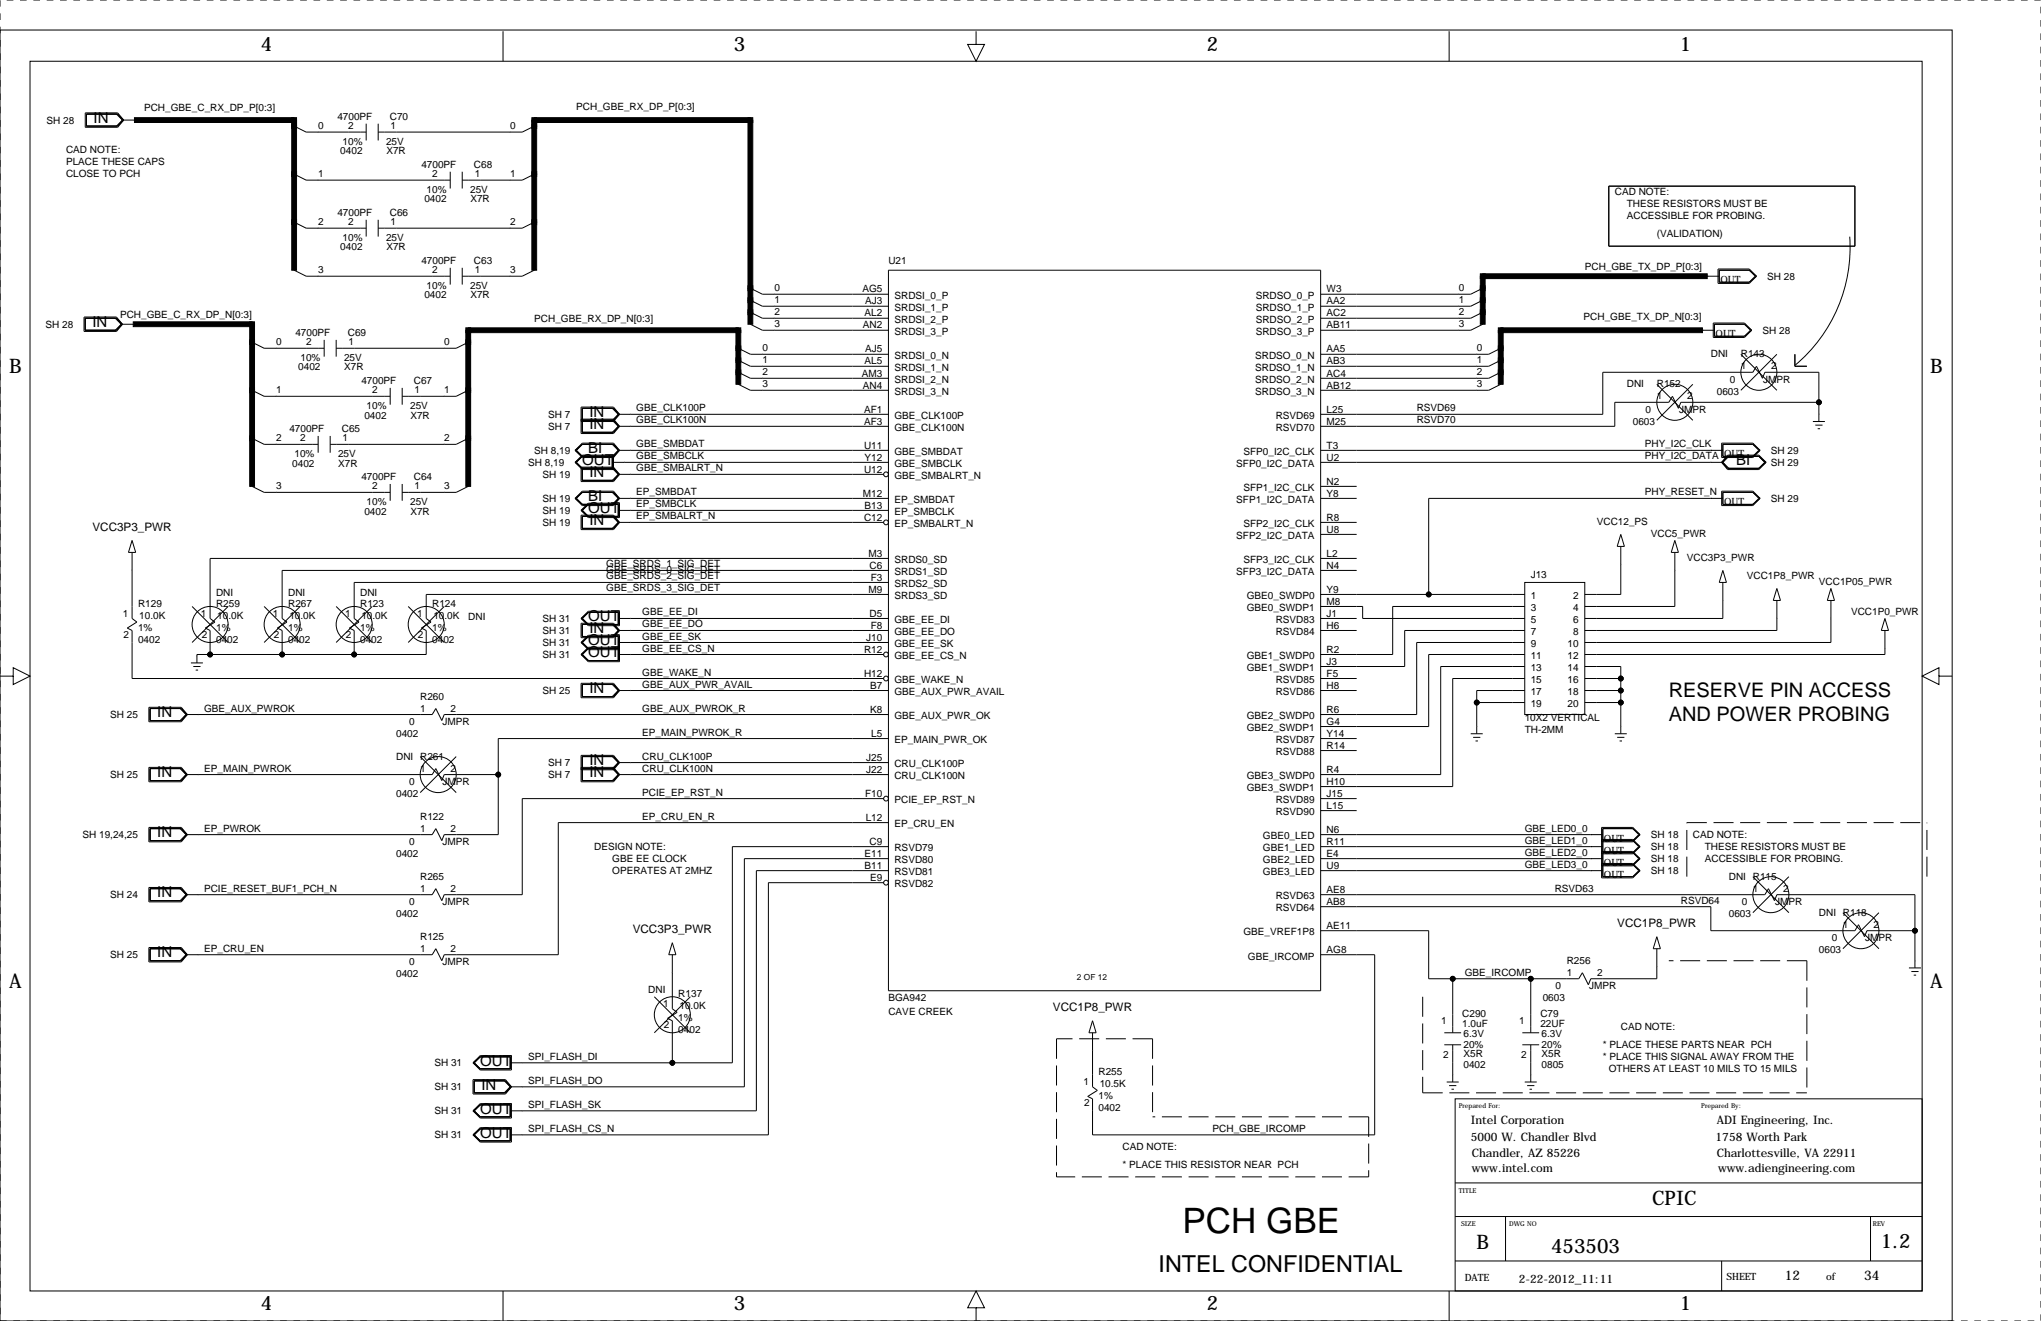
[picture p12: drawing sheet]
<svg xmlns="http://www.w3.org/2000/svg" width="432mm" height="279mm" viewBox="0 0 432 279" stroke-linecap="round" stroke-linejoin="round" font-family="sans-serif">
<path d="M0 0h431.8v279.4h-431.8z" fill="none" stroke="#000" stroke-width=".21" stroke-dasharray="1.4 1.4" stroke-linecap="butt"/>
<g fill="none" stroke="#000" stroke-width=".21">
<path d="M0 6.4h413v273h-413zM5.1 10.9h.1M6.3 13h400.4v260h-400.4zM106.4 6.6v6.4M206.5 6.6v2.8h1.8l-1.8 3.6-1.8-3.6h1.8M306.6 6.6v6.4M18 23.9h6.9l1.3 1.5-1.3 1.5h-6.9zM24.6 24.1l1.3 1.3M24.9 24.1h-6.6v2.6h6.6M24.9 24.1l1.3 1.3M24.9 24.1l1 1.3M25.9 25.4l-1.3 1.3"/>
<path d="M25.9 25.4l-1 1.3M25.9 25.4h2.5M26.2 25.4l-1.3 1.3M62.2 26.7h.1M62.2 36.8h.1M62.2 26.7l2.6 1.2h12.7M62.2 36.8l2.6 1.3h30.4M67.3 38.1h.1M67.3 27.9h.1M77.5 26.2v3.5M80 26.2v3.5M95.2 36.3v3.6"/>
<path d="M97.8 36.3v3.6M108 27.9h.1M113 26.7h.1M113 36.8h.1M113 26.7l-2.5 1.2h-30.5M113 36.8l-2.5 1.3h-12.7M340.4 39.4h52v12.7h-52zM62.2 57.2h.1M62.2 47h.1M62.2 47l2.6 1.3h12.7M62.2 57.2l2.6 1.2h30.4M67.3 58.4h.1"/>
<path d="M67.3 48.3h.1M77.5 46.5v3.5M80 46.5v3.5M95.2 56.6v3.6M97.8 56.6v3.6M108 48.3h.1M108 58.4h.1M113 47h.1M113 47l-2.5 1.3h-30.5M113 57.2l-2.5 1.2h-12.7M188 57.2h91.4v152.3h-91.4zM361.2 58.4h.1"/>
<path d="M361.2 58.4h2.5M363.5 56.9h6.6l1.5 1.5-1.5 1.5h-6.6zM370.1 57.2h-6.4v2.5h6.4M370.1 57.2l1.5 1.2M370.1 57.2l1.2 1.2-1.2 1.3M371.6 58.4l-1.5 1.3M391.3 50.1a32.5 32.5 0 0 1-11.5 27.1M17.8 67.1h6.8l1.3 1.5-1.3 1.5h-6.8zM24.4 67.3l1.3 1.3M24.6 67.3h-6.6v2.5h6.6M24.6 67.3l1.3 1.3M24.6 67.3l1.1 1.3"/>
<path d="M25.7 68.6h2.5M25.7 68.6l-1.3 1.2M25.7 68.6l-1.1 1.2M25.9 68.6l-1.3 1.2M28.2 68.6h.1M53.3 72.4h.1M53.3 72.4l2.6 1.3h12.7M58.4 73.7h.1M68.6 71.9v3.5M71.1 71.9v3.5M94 73.7h.1M99.1 72.4h.1"/>
<path d="M99.1 72.4l-2.6 1.3h-25.4M156.2 73.7h.1M156.2 76.2h.1M156.2 78.7h.1M156.2 78.7l2.5 1.3h29.3M156.2 73.7l2.5 1.2h29.3M156.2 76.2l2.5 1.3h29.3M158.8 61h.1M158.8 66h.1M158.8 68.6h.1M158.7 66l2.6 1.3h26.7M158.7 68.6l2.6 1.2h26.7"/>
<path d="M158.7 63.5l2.6 1.3h26.7M158.7 61l2.6 1.2h26.7M161.3 77.5h.1M161.3 74.9h.1M163.8 67.3h.1M163.8 64.8h.1M163.8 62.2h.1M308.6 69.8h.1M308.6 67.3h.1M308.6 64.8h.1M308.6 62.2h.1M312.4 77.5h.1"/>
<path d="M312.4 74.9h.1M313.7 61h.1M313.7 63.5h.1M313.7 66h.1M313.7 68.6h.1M313.7 66l-2.6 1.3h-31.7M313.7 68.6l-2.6 1.2h-31.7M313.7 63.5l-2.6 1.3h-31.7M313.7 61l-2.6 1.2h-31.7M317.5 73.7h.1M317.5 78.7h.1M317.5 78.7l-2.5 1.3h-35.6"/>
<path d="M317.5 73.7l-2.5 1.2h-35.6M317.5 76.2l-2.5 1.3h-35.6M360.2 69.8h.1M360.2 69.8h2.5M362.5 68.3h6.6l1.5 1.5-1.5 1.6h-6.6zM368.3 74.9l7.6 7.6M369.1 68.6h-6.4v2.5h6.4M369.1 68.6l1.5 1.2M369.1 68.6l1.2 1.2-1.2 1.3M370.6 69.8l-1.5 1.3M375.9 74.9l-7.6 7.6M379.7 74.9v2.6h2.6"/>
<path d="M53.3 82.5h.1M53.3 92.7h.1M53.3 82.5l2.6 1.3h26.6M53.3 92.7l2.6 1.3h11.4M58.4 83.8h.1M58.4 94h.1M67.3 92.2v3.6M69.8 92.2v3.6M82.5 82v3.6M85.1 82v3.6M94 83.8h.1M94 94h.1"/>
<path d="M99.1 82.5h.1M99.1 92.7h.1M99.1 82.5l-2.6 1.3h-11.4M99.1 92.7l-2.6 1.3h-26.7M121.7 97.8l1.5 1.3M121.7 95.2l1.5-1.5h6.6l1.3 1.5M121.7 95.2l1.5 1.6h6.6l1.3-1.6M121.7 95.2l1.5 1.3M122.9 98.8h6.9l1.3 1.5-1.3 1.6h-6.9zM122.9 88.6h6.9l1.3 1.6M123.2 94h6.6M123.2 99.1h6.6"/>
<path d="M123.2 96.5h6.6M123.2 96.3h6.6v3h-6.6l-1.5-1.5zM123.2 88.9h6.6M123.2 99.1v2.5h6.6M123.2 96.5l-1.5 1.3M123.2 96.5l-1.3 1.3 1.3 1.3M123.2 94l-1.5 1.2M123.2 94l-1.3 1.2 1.3 1.3M129.5 97.8h58.5M129.5 86.4l1.3 1.2M129.5 94l1.3 1.2M129.8 86.4h-6.6v5h6.6"/>
<path d="M129.8 86.4l1.3 1.2M129.8 86.4l1 1.2M129.8 99.1l1.3 1.2M129.8 99.1l1 1.2M129.8 94l1 1.2M129.8 94l1.3 1.2M129.8 88.9l1.3 1.3M129.8 88.9l1 1.3M130.8 95.2h57.2M130.8 87.6h57.2M130.8 90.2h57.2M130.8 87.6l-1.3 1.3 1.3 1.3"/>
<path d="M130.8 87.6l-1 1.3M130.8 95.2l-1.3 1.3v2.6l1.3 1.2M130.8 95.2l-1 1.3M130.8 90.2l-1.3 1.2M130.8 90.2l-1 1.2M131.1 87.6l-1.3 1.6h-6.9M131.1 87.6l-1.3-1.5h-6.9v5.6h6.9l1.3-1.5M131.1 87.6l-1.3 1.3M131.1 95.2l-1.3 1.3M131.1 90.2l-1.3 1.2M132.1 97.8h.1M133.4 90.2h.1"/>
<path d="M133.4 87.6h.1M156.2 81.3h.1M156.2 81.3l2.5 1.2h29.3M161.3 80h.1M161.3 82.5h.1M279.4 95.2h85.1M279.4 97.8h85.1M279.4 87.6h59.7v-8.9h31.7l.8-1.2 1.3 2.5 .5-1.3h11.4v10.5M312.4 82.5h.1M312.4 80h.1M317.5 81.3h.1M317.5 81.3l-2.5 1.2h-35.6"/>
<path d="M350.5 81.3l7.6 7.6M358.1 81.3l-7.6 7.6M362 97.8h.1M361.9 95.2h.1M364.2 93.7h6.6l1.6 1.5-1.6 1.6h-6.6zM364.2 97.8l1.3-1.5h6.6l1.5 1.5M364.2 97.8l1.3 1.5h6.6l1.5-1.5M364.2 97.8l1.3 1.3M364.2 97.8l1.3-1.3-1 1.3M364.5 97.8l1 1.3M364.5 97.8l1.3 1.3M365.5 99.1h6.6"/>
<path d="M365.8 96.5l-1.3 1.3M370.8 94h-6.3v2.5h7.6M370.8 94l1.3 1.2-1.3 1.3 1.6-1.3M370.8 94l1.6 1.2M372.1 96.5l1.3 1.3-1.3 1.3M372.1 96.5l1.5 1.3M373.6 97.8l-1.5 1.3M383.5 89.2h2.6M384 89.9h1.6M384.6 90.7h.5M384.8 87.6h.1M384.8 85.1h-29.2l-.5 1.3-1.3-2.6-.7 1.3h-11.5v5.1h-62.2"/>
<path d="M27.9 116.8v14l1.1 .8-2.1 1.2 1 .5v10.2h159M27.9 114.3l.8 2.5h-1.5zM53.3 102.9h.1M53.3 102.9l2.6 1.2h26.6M58.4 104.1h.1M82.5 102.4v3.5M85.1 102.4v3.5M94 104.1h.1M99.1 102.9h.1M99.1 102.9l-2.6 1.2h-11.4M121.7 105.4l1.5-1.5h6.6l1.3 1.5M121.7 105.4l1.5 1.5h6.6l1.3-1.5"/>
<path d="M121.7 105.4l1.5 1.3M122.9 109h6.9l1.3 1.5-1.3 1.5h-6.9zM122.9 107.9l1.6-1.2-1.3 1.2 1.3 1.3zM123.2 104.1h6.6M123.2 106.7h7.6v2.5h-7.6v2.6h6.6M123.2 104.1l-1.5 1.3M123.2 104.1l-1.3 1.3 1.3 1.3M124.5 106.4h6.6v3.1h-6.6l-1.6-1.6zM129.5 109.2l1.3 1.3M129.5 104.1l1.3 1.3M129.8 104.1l1 1.3M129.8 104.1l1.3 1.3"/>
<path d="M130.8 110.5h56.1M130.8 105.4h57.2M130.8 100.3h56.1M130.8 107.9h57.2M130.8 110.5l-1.3 1.3M130.8 110.5l-1 1.3M130.8 110.5l-1-1.3 1.3 1.3M130.8 100.3l-1.3 1.3M130.8 100.3l-1 1.3M130.8 105.4l-1.3 1.3M130.8 105.4l-1 1.3 1.3-1.3M131.1 110.5l-1.3 1.3"/>
<path d="M131.1 100.3l-1.3 1.3M133.4 107.9h.1M133.4 105.4h.1M133.4 110.5h.1M133.4 100.3h.1M188 118.1h-143.6v12.7l1.1 .8-2.1 1.2 1 .5v5.1M279.4 118.1h7.6M279.4 110.5h7.6M279.4 105.4h7.6M279.4 113h7.6M279.4 102.9h7.6M342.9 115.6v10.1h-7.6"/>
<path d="M342.9 113l.8 2.6h-1.6zM354.3 116.8v11.5h-19M354.3 114.3l.8 2.5h-1.5zM361.9 105.4h.1M364.2 103.9h6.6l1.6 1.5-1.6 1.5h-6.6zM364.5 105.4h-62.2v20.3M370.8 104.1h-6.3v2.6h6.3M370.8 104.1l1.3 1.3-1.3 1.3M370.8 104.1l1.6 1.3M372.4 105.4l-1.6 1.3M40.6 128.3l7.7 7.6M48.3 128.3l-7.7 7.6"/>
<path d="M55.9 128.3l7.6 7.6M63.5 128.3l-7.6 7.6M71.1 128.3l7.6 7.6M78.7 128.3l-7.6 7.6M86.4 128.3l7.6 7.6M94 128.3l-7.6 7.6M122.9 131.8h6.9l1.3 1.5-1.3 1.6h-6.9zM122.9 130.8l1.6-1.5h6.6v3h-6.6zM122.9 135.9l1.6-1.5h6.6v5.6h-6.6l-1.6-1.6M122.9 135.9l1.6 1.5h6.6M122.9 135.9l1.6-1.3-1.3 1.3 1.3 1.3M122.9 135.9l1.6 1.3"/>
<path d="M122.9 138.4l1.6 1.3M124.5 129.5h6.3v2.6h-7.6v2.5h7.6v5.1h-6.3M124.5 129.5l-1.6 1.3M124.5 129.5l-1.3 1.3 1.3 1.3-1.6-1.3M124.5 137.2h6.3M124.5 137.2l-1.6 1.2M124.5 137.2l-1.3 1.2 1.3 1.3M129.5 132.1l1.3 1.2M130.8 138.4h56.1M130.8 130.8h57.2M130.8 133.3h57.2M130.8 135.9h57.2"/>
<path d="M130.8 133.3l-1.3 1.3M130.8 133.3l-1 1.3 1.3-1.3M130.8 133.3l-1-1.2 1.3 1.2M131.1 136.9h-6.6l-1.6 1.5M133.4 133.3h.1M133.4 130.8h.1M133.4 135.9h.1M133.4 138.4h.1M188 125.7h-97.8v5.1l1 .8-2 1.2 1 .5v5.1h-48.5v1.8M188 123.2h-113.1v7.6l1 .8-2 1.2 1 .5v5.1M188 120.7h-128.3v10.1l1 .8-2 1.2 1 .5v5.1M279.4 130.8h7.6"/>
<path d="M279.4 128.3h8.9v2.5h34.3M279.4 125.7h43.2M279.4 133.3h7.6M279.4 120.7h7.6M322.6 123.2h12.7v27.9h-12.7zM322.6 138.4h-20.3v15.3h-22.9M322.6 135.9h-22.9v15.2h-20.3M322.6 133.3h-25.4v7.7h-17.8M322.6 128.3h-28v10.1h-15.2M354.3 120.7h.1M364.5 127h.1M364.5 123.2v7.6h-29.2"/>
<path d="M364.5 120.7l.8 2.5h-1.6zM375.9 130.8h.1M375.9 127v6.3h-40.6M375.9 124.5l.8 2.5h-1.5zM387.4 130.8h.1M387.3 127v8.9h-52M387.3 124.5l.8 2.5h-1.5zM398.8 137.2h.1M398.8 133.3v5.1h-63.5M398.8 130.8l.7 2.5h-1.5zM0 143h2.8v-1.8l3.5 1.8-3.5 1.8v-1.8M31.5 149.6h6.9l1.2 1.5-1.2 1.6h-6.9z"/>
<path d="M38.1 149.9l1.3 1.2M38.4 149.9h-6.7v2.5h6.7M38.4 149.9l1.2 1.2M38.4 149.9l1 1.2M39.4 151.1h52l.8-1.2 1.3 2.5 .5-1.3h94M39.4 151.1l-1.3 1.3M39.4 151.1l-1 1.3M39.6 151.1l-1.2 1.3M40.4 140.2h2.5M40.9 141h1.5M41.4 141.7h.5M122.9 144.5h6.9l1.3 1.5-1.3 1.6h-6.9z"/>
<path d="M129.5 144.8l1.3 1.2M129.8 144.8h-6.6v2.5h6.6M129.8 144.8l1.3 1.2M129.8 144.8l1 1.2M130.8 146h57.2M130.8 146l-1.3 1.3M130.8 146l-1 1.3M131.1 146l-1.3 1.3M133.4 146h.1M188 156.2h-82.6v20.3h-11.4l-.5 1.3-1.3-2.5-.8 1.2h-52M279.4 158.8h7.6M279.4 156.2h7.6"/>
<path d="M279.4 146h7.6M279.4 143.5h7.6M311.1 155.2h2.6M311.7 156h1.5M312.2 156.7h.5M312.4 153.7h.1M312.4 148.6h10.2M322.6 143.5h-15.3v22.9h-27.9M322.6 141h-17.8v22.8h-25.4M322.6 146h-10.2v9.2M335.3 146h7.6M335.3 143.5h7.6"/>
<path d="M335.3 141h7.6v14.2M335.3 148.6h7.6M341.6 155.2h2.6M342.1 156h1.6M342.6 156.7h.6M410.2 143v-1.8l-3.5 1.8 3.5 1.8v-1.8h2.8M31.5 175h6.9l1.2 1.5-1.2 1.6h-6.9zM31.5 162.3h6.9l1.2 1.5-1.2 1.6h-6.9zM38.1 175.3l1.3 1.2M38.1 162.6l1.3 1.2M38.4 175.3h-6.7v2.5h6.7M38.4 162.6h-6.7v2.5h6.7"/>
<path d="M38.4 175.3l1.2 1.2M38.4 175.3l1 1.2M38.4 162.6l1.2 1.2M38.4 162.6l1 1.2M39.4 163.8h52l.8-1.2 1.3 2.5 .5-1.3h11.4M39.4 176.5l-1.3 1.3M39.4 176.5l-1 1.3M39.4 163.8l-1.3 1.3M39.4 163.8l-1 1.3M39.6 176.5l-1.2 1.3M39.6 163.8l-1.2 1.3M41.9 176.5h.1"/>
<path d="M88.9 160l7.6 7.6M96.5 160l-7.6 7.6M122.9 162.3h6.9l1.3 1.5M123.2 162.6h6.6M129.5 160l1.3 1.3M129.8 160h-6.6v5.1h6.6M129.8 160l1.3 1.3M129.8 160l1 1.3M129.8 162.6l1.3 1.2M129.8 162.6l1 1.2M130.8 163.8h57.2M130.8 161.3h57.2"/>
<path d="M130.8 161.3l-1.3 1.3 1.3 1.2M130.8 161.3l-1 1.3M130.8 163.8l-1.3 1.3M130.8 163.8l-1 1.3M131.1 161.3l-1.3-1.5h-6.9v5.6h6.9l1.3-1.6M131.1 161.3l-1.3 1.5h-6.9M131.1 161.3l-1.3 1.3M131.1 163.8l-1.3 1.3M133.4 161.3h.1M133.4 163.8h.1M186.9 168.9h-76.4v20.3h-16.5l-.5 1.3-1.3-2.5-.8 1.2h-52M188 179.1h-33.1v45.7h-47"/>
<path d="M188 174h-69.9v27.9h-24.1l-.5 1.3-1.3-2.5-.8 1.2h-52M279.4 179.1h59.7M279.4 168.9h7.6M279.4 171.4h7.6M279.4 176.5h59.7M336.5 176.5h.1M336.5 179.1h.1M338.8 177.5h6.6l1.6 1.6M339.1 177.8h6.3M345.4 175.3h-6.3v10.1h6.3M345.4 175.3l1.6 1.2M345.4 175.3l1.3 1.2-1.3 1.3"/>
<path d="M345.4 177.8l1.6 1.3M345.4 177.8l1.3 1.3-1.3 1.2M347 176.5l-1.6-1.5h-6.6v10.7h6.6l1.6-1.6M347 176.5l-1.6 1.6h-6.6M347 176.5l-1.6 1.3M347 179.1l-1.6 1.5h-6.6M347 179.1l-1.6 1.2M31.5 187.7h6.9l1.2 1.5-1.2 1.6h-6.9zM38.1 188l1.3 1.2M38.4 188h-6.7v2.5h6.7M38.4 188l1.2 1.2M38.4 188l1 1.2"/>
<path d="M39.4 189.2l-1.3 1.3M39.4 189.2l-1 1.3M39.6 189.2l-1.2 1.3M41.9 189.2h.1M142.2 199.4l.8 2.5h-1.5zM186.9 186.7h-24.3v53.3h-54.7M188 184.1h-28v50.8h-52.1M188 181.6h-30.5v48.3h-49.6M279.4 184.1h59.7M279.4 181.6h59.7M279.4 191.8h82.5v5h30.5l.8-1.2 1.3 2.5 .5-1.3h10.1M279.4 189.2h94l.7-1.2 1.3 2.5 .5-1.3h29.2v15.5"/>
<path d="M279.4 196.8h22.9v10.2h31.7l.8-1.3 1.2 2.6 .5-1.3h14v-6.3M336.5 184.1h.1M336.5 181.6h.1M338.8 182.6h6.6l1.6 1.5M338.8 180.1h6.6l1.6 1.5M339.1 180.3h6.3M339.1 182.9h6.3M345.4 182.9l1.6 1.2M345.4 182.9l1.3 1.2-1.3 1.3M345.4 180.3l1.6 1.3M345.4 180.3l1.3 1.3-1.3 1.3M347 184.1l-1.6 1.3"/>
<path d="M347 181.6l-1.6 1.5h-6.6M347 181.6l-1.6 1.3M350.5 198.1l.8 2.6h-1.5zM370.8 185.4l7.7 7.6M378.5 185.4l-7.7 7.6M389.9 193l7.6 7.7M397.5 193l-7.6 7.7M31.5 200.4h6.9l1.2 1.5-1.2 1.6h-6.9zM38.1 200.7l1.3 1.2M38.4 200.7h-6.7v2.5h6.7M38.4 200.7l1.2 1.2M38.4 200.7l1 1.2"/>
<path d="M39.4 201.9l-1.3 1.3M39.4 201.9l-1 1.3M39.6 201.9l-1.2 1.3M41.9 201.9h.1M138.4 210.8l7.6 7.6M142.2 205.7h.1M142.2 201.9v11.5l1.1 .7-2.1 1.3 1 .5v8.9M146 210.8l-7.6 7.6M231.1 215.9l.8 2.5h-1.5zM279.4 201.9h11.4v38.1h-59.7v-7.6l-1-.5 2.1-1.3-1.1-.7v-11.5M305.6 218.4h3.5M307.3 207v11.4"/>
<path d="M322.1 218.4h3.5M323.8 207v11.4M350.5 204.5h.1M403.9 204.7h2.5M404.4 205.5h1.5M404.9 206.2h.5M100.1 224.8l1.5-1.5h6.6v3h-6.6zM100.1 234.9l1.5 1.3M100.1 228.3h6.8l1.3 1.6-1.3 1.5h-6.8zM100.1 224.8l1.5 1.3M101.6 233.4h6.6v3.1h-6.6l-1.5-1.6zM101.6 233.7h6.3v2.5h-6.3"/>
<path d="M101.6 223.5h6.3v2.6h-6.3M101.6 238.8h6.3v2.5h-6.3M101.6 233.7l-1.5 1.2M101.6 233.7l-1.3 1.2 1.3 1.3M101.6 223.5l-1.5 1.3M101.6 223.5l-1.3 1.3 1.3 1.3M101.6 238.8l-1.5 1.2M101.6 238.8l-1.3 1.2 1.3 1.3M106.7 228.6l1.2 1.3M106.9 228.6h-6.6v2.5h6.6M106.9 228.6l1.3 1.3M106.9 228.6l1 1.3"/>
<path d="M107.9 229.9l-1.2 1.2M107.9 229.9l-1 1.2M108.2 229.9l-1.3 1.2M110.5 234.9h.1M110.5 229.9h.1M110.5 224.8h.1M231.1 222.2h.1M305.6 221h3.5M306.1 228.9h2.5M306.6 229.6h1.5M307.1 230.4h.5M307.3 227.3h.1"/>
<path d="M307.3 221v7.9M307.8 232.4h98.9v40.6h-98.9zM322.1 221h3.5M322.6 228.9h2.5M323.1 229.6h1.5M323.6 230.4h.5M323.9 227.3h.1M323.8 221v7.9M100.1 240l1.5-1.5h6.6v3.1h-6.6zM100.1 240l1.5 1.3M110.5 240h.1M307.8 250.2h98.9"/>
<path d="M307.8 257.3h98.9M318.5 257.3v9.4M395.7 257.3v9.4M106.4 273v6.4M206.5 276.6h1.8l-1.8-3.6-1.8 3.6h1.8v2.8M306.6 273v6.4M307.8 266.7h98.9M364.2 266.7v6.3"/>
<circle cx="28.4" cy="25.4" r="0"/>
<circle cx="108" cy="38.1" r="0"/>
<circle cx="113" cy="57.1" r="0"/>
<circle cx="158.8" cy="63.5" r="0"/>
<circle cx="163.8" cy="69.8" r="0"/>
<circle cx="317.5" cy="76.2" r="0"/>
<circle cx="372.1" cy="78.7" r="3.8"/>
<circle cx="133.4" cy="95.2" r="0"/>
<circle cx="354.3" cy="85.1" r="3.8"/>
<circle cx="384.8" cy="85.1" r=".51"/>
<circle cx="187.5" cy="110.5" r=".51"/>
<circle cx="187.5" cy="100.3" r=".51"/>
<circle cx="342.9" cy="119.4" r="0"/>
<circle cx="27.9" cy="120.6" r="0"/>
<circle cx="41.7" cy="138.7" r="0"/>
<circle cx="44.4" cy="132.1" r="3.8"/>
<circle cx="44.4" cy="138.4" r=".51"/>
<circle cx="59.7" cy="132.1" r="3.8"/>
<circle cx="59.7" cy="138.4" r=".51"/>
<circle cx="74.9" cy="132.1" r="3.8"/>
<circle cx="74.9" cy="138.4" r=".51"/>
<circle cx="90.2" cy="132.1" r="3.8"/>
<circle cx="187.5" cy="138.4" r=".51"/>
<circle cx="302.3" cy="125.7" r=".51"/>
<circle cx="41.9" cy="151.1" r="0"/>
<circle cx="187.5" cy="143.5" r=".51"/>
<circle cx="312.4" cy="148.6" r=".51"/>
<circle cx="342.9" cy="146.1" r=".51"/>
<circle cx="342.9" cy="148.6" r=".51"/>
<circle cx="342.9" cy="143.5" r=".51"/>
<circle cx="342.9" cy="153.7" r="0"/>
<circle cx="41.9" cy="163.8" r="0"/>
<circle cx="92.7" cy="163.8" r="3.8"/>
<circle cx="105.4" cy="163.8" r=".51"/>
<circle cx="187.5" cy="168.9" r=".51"/>
<circle cx="187.5" cy="186.7" r=".51"/>
<circle cx="374.6" cy="189.2" r="3.8"/>
<circle cx="393.7" cy="196.8" r="3.8"/>
<circle cx="405.1" cy="196.9" r=".51"/>
<circle cx="142.2" cy="214.6" r="3.8"/>
<circle cx="307.3" cy="207" r=".51"/>
<circle cx="323.8" cy="207" r=".51"/>
<circle cx="405.1" cy="203.2" r="0"/>
<circle cx="142.2" cy="224.8" r=".51"/>
</g>
<g fill="#000" stroke="#000" stroke-width=".21">
<path d="M28.4 24.9h33.8v1h-33.8z" fill-rule="evenodd"/>
<path d="M61.7 25.4h1v1.3h-1z" fill-rule="evenodd"/>
<path d="M61.7 26.7h1v10.1h-1z" fill-rule="evenodd"/>
<path d="M61.7 24.9h1v1h-1z" fill-rule="evenodd"/>
<path d="M61.7 36.3h1v1h-1z" fill-rule="evenodd"/>
<path d="M61.7 26.2h1v1h-1z" fill-rule="evenodd"/>
<path d="M112.5 25.4h1v1.3h-1z" fill-rule="evenodd"/>
<path d="M112.5 26.7h1v10.1h-1z" fill-rule="evenodd"/>
<path d="M112.5 26.2h1v1h-1z" fill-rule="evenodd"/>
<path d="M112.5 36.3h1v1h-1z" fill-rule="evenodd"/>
<path d="M112.5 24.9h1v1h-1z" fill-rule="evenodd"/>
<path d="M113 24.9h45.7v1h-45.7z" fill-rule="evenodd"/>
<path d="M158.2 24.9h1.1v1h-1.1z" fill-rule="evenodd"/>
<path d="M61.7 47h1v10.2h-1z" fill-rule="evenodd"/>
<path d="M61.7 36.8h1v10.2h-1z" fill-rule="evenodd"/>
<path d="M61.7 46.5h1v1h-1z" fill-rule="evenodd"/>
<path d="M112.5 36.8h1v10.2h-1z" fill-rule="evenodd"/>
<path d="M112.5 47h1v10.2h-1z" fill-rule="evenodd"/>
<path d="M112.5 46.5h1v1h-1z" fill-rule="evenodd"/>
<path d="M313.2 57.9h1v1h-1z" fill-rule="evenodd"/>
<path d="M313.7 57.9h47.5v1h-47.5z" fill-rule="evenodd"/>
<path d="M28.2 68.1h25.1v1h-25.1z" fill-rule="evenodd"/>
<path d="M52.8 68.6h1v3.8h-1z" fill-rule="evenodd"/>
<path d="M52.8 68.1h1v1h-1z" fill-rule="evenodd"/>
<path d="M52.8 71.9h1v1h-1z" fill-rule="evenodd"/>
<path d="M98.6 69.8h1v2.6h-1z" fill-rule="evenodd"/>
<path d="M98.6 71.9h1v1h-1z" fill-rule="evenodd"/>
<path d="M98.6 69.3h1v1.1h-1z" fill-rule="evenodd"/>
<path d="M99.1 69.3h57.1v1.1h-57.1z" fill-rule="evenodd"/>
<path d="M155.7 69.8h1v3.9h-1z" fill-rule="evenodd"/>
<path d="M155.7 73.7h1v2.5h-1z" fill-rule="evenodd"/>
<path d="M155.7 76.2h1v2.5h-1z" fill-rule="evenodd"/>
<path d="M155.7 69.3h1v1.1h-1z" fill-rule="evenodd"/>
<path d="M155.7 73.2h1v1h-1z" fill-rule="evenodd"/>
<path d="M155.7 75.7h1v1h-1z" fill-rule="evenodd"/>
<path d="M155.7 78.2h1v1h-1z" fill-rule="evenodd"/>
<path d="M158.2 25.4h1.1v35.6h-1.1z" fill-rule="evenodd"/>
<path d="M158.2 61h1.1v2.5h-1.1z" fill-rule="evenodd"/>
<path d="M158.2 63.5h1.1v2.5h-1.1z" fill-rule="evenodd"/>
<path d="M158.2 66h1.1v2.6h-1.1z" fill-rule="evenodd"/>
<path d="M158.2 60.5h1.1v1h-1.1z" fill-rule="evenodd"/>
<path d="M158.2 63h1.1v1h-1.1z" fill-rule="evenodd"/>
<path d="M158.2 65.5h1.1v1h-1.1z" fill-rule="evenodd"/>
<path d="M313.2 66h1v2.6h-1z" fill-rule="evenodd"/>
<path d="M313.2 63.5h1v2.5h-1z" fill-rule="evenodd"/>
<path d="M313.2 61h1v2.5h-1z" fill-rule="evenodd"/>
<path d="M313.2 58.4h1v2.6h-1z" fill-rule="evenodd"/>
<path d="M313.2 65.5h1v1h-1z" fill-rule="evenodd"/>
<path d="M313.2 63h1v1h-1z" fill-rule="evenodd"/>
<path d="M313.2 60.5h1v1h-1z" fill-rule="evenodd"/>
<path d="M317 76.2h1v2.5h-1z" fill-rule="evenodd"/>
<path d="M317 73.7h1v2.5h-1z" fill-rule="evenodd"/>
<path d="M317 69.8h1v3.9h-1z" fill-rule="evenodd"/>
<path d="M317 69.3h1v1.1h-1z" fill-rule="evenodd"/>
<path d="M317 78.2h1v1h-1z" fill-rule="evenodd"/>
<path d="M317 75.7h1v1h-1z" fill-rule="evenodd"/>
<path d="M317 73.2h1v1h-1z" fill-rule="evenodd"/>
<path d="M317.5 69.3h42.7v1.1h-42.7z" fill-rule="evenodd"/>
<path d="M52.8 82.5h1v10.2h-1z" fill-rule="evenodd"/>
<path d="M52.8 72.4h1v10.1h-1z" fill-rule="evenodd"/>
<path d="M52.8 92.2h1v1h-1z" fill-rule="evenodd"/>
<path d="M52.8 82h1v1.1h-1z" fill-rule="evenodd"/>
<path d="M98.6 82.5h1v10.2h-1z" fill-rule="evenodd"/>
<path d="M98.6 72.4h1v10.1h-1z" fill-rule="evenodd"/>
<path d="M98.6 82h1v1.1h-1z" fill-rule="evenodd"/>
<path d="M98.6 92.2h1v1h-1z" fill-rule="evenodd"/>
<path d="M155.7 78.7h1v2.6h-1z" fill-rule="evenodd"/>
<path d="M317 78.7h1v2.6h-1z" fill-rule="evenodd"/>
<path d="M52.8 92.7h1v10.2h-1z" fill-rule="evenodd"/>
<path d="M98.6 92.7h1v10.2h-1z" fill-rule="evenodd"/>
<circle cx="384.8" cy="85.1" r=".51"/>
<circle cx="44.4" cy="138.4" r=".51"/>
<circle cx="59.7" cy="138.4" r=".51"/>
<circle cx="74.9" cy="138.4" r=".51"/>
<circle cx="302.3" cy="125.7" r=".51"/>
<circle cx="312.4" cy="148.6" r=".51"/>
<circle cx="342.9" cy="146.1" r=".51"/>
<circle cx="342.9" cy="148.6" r=".51"/>
<circle cx="342.9" cy="143.5" r=".51"/>
<circle cx="105.4" cy="163.8" r=".51"/>
<circle cx="405.1" cy="196.9" r=".51"/>
<circle cx="307.3" cy="207" r=".51"/>
<circle cx="323.8" cy="207" r=".51"/>
<circle cx="142.2" cy="224.8" r=".51"/>
</g>
<g fill="none" stroke="#000" stroke-width=".21" stroke-dasharray="4.2 1.4" stroke-linecap="butt">
<path d="M356.9 174h50.8M356.9 185.4v-11.4M407.7 185.4v-11.4M223.5 219.7v29.2M243.8 219.7v16.5M243.8 219.7h-20.3M301 210.8v20.3M382.3 203.2v27.9M382.3 203.2h-29.2M289.6 236.2h-45.8M289.6 236.2v12.7M301 231.1h81.3"/>
<path d="M289.6 248.9h-66.1"/>
</g>
<text font-size="7.4" x="250.2" y="260.7">PCH GBE</text>
<text font-size="4.9" x="245.1" y="269">INTEL CONFIDENTIAL</text>
<g font-size="4.2">
<text x="55.2" y="10.9">4</text>
<text x="155.3" y="10.9">3</text>
<text x="255.3" y="10.9">2</text>
<text x="355.4" y="10.9">1</text>
<text x="2" y="78.9">B</text>
<text x="408.4" y="78.9">B</text>
<text x="353.1" y="147.3">RESERVE PIN ACCESS</text>
<text x="353.1" y="152.4">AND POWER PROBING</text>
<text x="2" y="209">A</text>
<text x="408.4" y="209">A</text>
<text x="349.5" y="255">CPIC</text>
<text x="397.9" y="263.9">1.2</text>
<text x="312.4" y="264.1">B</text>
<text x="328.2" y="265">453503</text>
<text x="55.2" y="277.1">4</text>
<text x="155.3" y="277.1">3</text>
<text x="255.3" y="277.1">2</text>
<text x="355.4" y="277.1">1</text>
</g>
<g font-size="3.2">
<text x="19.8" y="26">IN</text>
<text x="19.6" y="69.2">IN</text>
<text x="124.7" y="88.2">IN</text>
<text x="124.5" y="95.8">BI</text>
<text x="124.7" y="90.7">IN</text>
<text x="123.2" y="98.4">OUT</text>
<text x="124.7" y="100.9">IN</text>
<text x="367.3" y="98.4">BI</text>
<text x="124.5" y="106">BI</text>
<text x="124.5" y="108.5">OUT</text>
<text x="124.7" y="111.1">IN</text>
<text x="124.5" y="131.4">OUT</text>
<text x="124.5" y="136.5">OUT</text>
<text x="124.7" y="133.9">IN</text>
<text x="124.5" y="139">OUT</text>
<text x="124.7" y="146.6">IN</text>
<text x="33.3" y="151.7">IN</text>
<text x="124.7" y="161.9">IN</text>
<text x="33.3" y="164.4">IN</text>
<text x="124.7" y="164.4">IN</text>
<text x="33.3" y="177.1">IN</text>
<text x="33.3" y="189.8">IN</text>
<text x="33.3" y="202.5">IN</text>
<text x="101.6" y="225.4">OUT</text>
<text x="101.9" y="230.4">IN</text>
<text x="101.6" y="235.5">OUT</text>
<text x="101.6" y="240.6">OUT</text>
</g>
<g font-size="2.8">
<text x="377.6" y="270.6">12</text>
<text x="394.4" y="270.6">34</text>
</g>
<g font-size="2.5">
<text x="19.6" y="112.3">VCC3P3_PWR</text>
<text x="133.9" y="197.4">VCC3P3_PWR</text>
<text x="342.1" y="196.1">VCC1P8_PWR</text>
<text x="222.8" y="213.9">VCC1P8_PWR</text>
<text x="311.2" y="237.8">Intel Corporation</text>
<text x="363.2" y="237.8">ADI Engineering, Inc.</text>
<text x="311.2" y="241.4">5000 W. Chandler Blvd</text>
<text x="311.4" y="244.7">Chandler, AZ 85226</text>
<text x="363" y="241.4">1758 Worth Park</text>
<text x="363.2" y="244.7">Charlottesville, VA 22911</text>
<text x="311.4" y="248">www.intel.com</text>
<text x="363.5" y="248">www.adiengineering.com</text>
<text x="321.3" y="271.4">2-22-2012_11:11</text>
</g>
<g font-size="2.1">
<text x="30.5" y="23.5">PCH_GBE_C_RX_DP_P[0:3]</text>
<text x="121.9" y="23.2">PCH_GBE_RX_DP_P[0:3]</text>
<text x="9.9" y="26.2">SH 28</text>
<text x="67.3" y="27.3">0</text>
<text x="71.4" y="25.3">4700PF</text>
<text x="73.7" y="27.3">2</text>
<text x="82.5" y="25.3">C70</text>
<text x="82.6" y="27.3">1</text>
<text x="107.9" y="27.3">0</text>
<text x="14" y="34.9">PLACE THESE CAPS</text>
<text x="14" y="32.4">CAD NOTE:</text>
<text x="72" y="32.6">0402</text>
<text x="72.5" y="30.6">10%</text>
<text x="81.7" y="30.6">25V</text>
<text x="81.7" y="32.6">X7R</text>
<text x="89.2" y="35.4">4700PF</text>
<text x="100.3" y="35.4">C68</text>
<text x="14" y="37.5">CLOSE TO PCH</text>
<text x="67.3" y="37.5">1</text>
<text x="90.3" y="40.8">10%</text>
<text x="91.4" y="37.5">2</text>
<text x="99.5" y="40.8">25V</text>
<text x="100.4" y="37.5">1</text>
<text x="107.9" y="37.5">1</text>
<text x="341.6" y="41.3">CAD NOTE:</text>
<text x="67.3" y="47.6">2</text>
<text x="71.4" y="45.6">4700PF</text>
<text x="73.7" y="47.6">2</text>
<text x="82.5" y="45.6">C66</text>
<text x="82.6" y="47.6">1</text>
<text x="89.8" y="42.8">0402</text>
<text x="99.5" y="42.8">X7R</text>
<text x="107.9" y="47.6">2</text>
<text x="344.2" y="43.8">THESE RESISTORS MUST BE</text>
<text x="344.2" y="46.4">ACCESSIBLE FOR PROBING.</text>
<text x="72" y="53">0402</text>
<text x="72.5" y="50.9">10%</text>
<text x="81.7" y="50.9">25V</text>
<text x="81.7" y="53">X7R</text>
<text x="350.5" y="50.2">(VALIDATION)</text>
<text x="67.3" y="57.8">3</text>
<text x="89.2" y="55.8">4700PF</text>
<text x="91.4" y="57.8">2</text>
<text x="100.3" y="55.8">C63</text>
<text x="100.4" y="57.8">1</text>
<text x="107.9" y="57.8">3</text>
<text x="188" y="55.8">U21</text>
<text x="335.3" y="57">PCH_GBE_TX_DP_P[0:3]</text>
<text x="364" y="59.9">OUT</text>
<text x="373.9" y="59.2">SH 28</text>
<text x="89.8" y="63.1">0402</text>
<text x="90.3" y="61.1">10%</text>
<text x="99.5" y="61.1">25V</text>
<text x="99.5" y="63.1">X7R</text>
<text x="163.8" y="64.1">1</text>
<text x="163.8" y="61.6">0</text>
<text x="182.5" y="61.9">AG5</text>
<text x="183" y="64.4">AJ3</text>
<text x="189.2" y="63.2">SRDSI_0_P</text>
<text x="189.2" y="65.8">SRDSI_1_P</text>
<text x="265.7" y="65.8">SRDSO_1_P</text>
<text x="265.7" y="63.2">SRDSO_0_P</text>
<text x="280.7" y="64.4">AA2</text>
<text x="280.7" y="61.9">W3</text>
<text x="308.6" y="64.1">1</text>
<text x="308.6" y="61.6">0</text>
<text x="9.6" y="69.3">SH 28</text>
<text x="25.4" y="67.2">PCH_GBE_C_RX_DP_N[0:3]</text>
<text x="62.5" y="71">4700PF</text>
<text x="73.6" y="71">C69</text>
<text x="113" y="68.2">PCH_GBE_RX_DP_N[0:3]</text>
<text x="163.8" y="69.2">3</text>
<text x="163.8" y="66.7">2</text>
<text x="182.6" y="69.5">AN2</text>
<text x="182.9" y="66.9">AL2</text>
<text x="189.2" y="68.3">SRDSI_2_P</text>
<text x="189.2" y="70.9">SRDSI_3_P</text>
<text x="265.7" y="68.3">SRDSO_2_P</text>
<text x="265.7" y="70.9">SRDSO_3_P</text>
<text x="280.7" y="66.9">AC2</text>
<text x="280.7" y="69.5">AB11</text>
<text x="308.6" y="69.2">3</text>
<text x="308.6" y="66.7">2</text>
<text x="335" y="67.7">PCH_GBE_TX_DP_N[0:3]</text>
<text x="363" y="71.3">OUT</text>
<text x="372.9" y="70.6">SH 28</text>
<text x="58.4" y="73">0</text>
<text x="63.6" y="76.3">10%</text>
<text x="64.8" y="73">2</text>
<text x="72.8" y="76.3">25V</text>
<text x="73.8" y="73">1</text>
<text x="94" y="73">0</text>
<text x="161.3" y="76.8">1</text>
<text x="161.3" y="74.3">0</text>
<text x="182.9" y="77.1">AL5</text>
<text x="183" y="74.6">AJ5</text>
<text x="189.2" y="75.9">SRDSI_0_N</text>
<text x="265.5" y="75.9">SRDSO_0_N</text>
<text x="280.7" y="74.6">AA5</text>
<text x="280.7" y="77.1">AB3</text>
<text x="312.4" y="76.8">1</text>
<text x="312.4" y="74.3">0</text>
<text x="361.9" y="75.6">DNI</text>
<text x="368.3" y="75.6">R143</text>
<text x="58.4" y="83.2">1</text>
<text x="63.1" y="78.4">0402</text>
<text x="72.8" y="78.4">X7R</text>
<text x="76.5" y="81.2">4700PF</text>
<text x="78.7" y="83.2">2</text>
<text x="87.6" y="81.2">C67</text>
<text x="87.7" y="83.2">1</text>
<text x="94" y="83.2">1</text>
<text x="161.3" y="81.9">3</text>
<text x="161.3" y="79.4">2</text>
<text x="182.3" y="79.6">AM3</text>
<text x="182.6" y="82.2">AN4</text>
<text x="189.2" y="81">SRDSI_2_N</text>
<text x="189.2" y="83.6">SRDSI_3_N</text>
<text x="189.2" y="78.5">SRDSI_1_N</text>
<text x="265.5" y="81">SRDSO_2_N</text>
<text x="265.5" y="83.6">SRDSO_3_N</text>
<text x="265.5" y="78.5">SRDSO_1_N</text>
<text x="280.7" y="79.6">AC4</text>
<text x="280.7" y="82.2">AB12</text>
<text x="312.4" y="79.4">2</text>
<text x="312.4" y="81.9">3</text>
<text x="344.2" y="81.9">DNI</text>
<text x="350.5" y="81.9">R152</text>
<text x="363.2" y="83.4">0603</text>
<text x="365.9" y="80.9">0</text>
<text x="368.3" y="78.1">1</text>
<text x="373" y="80.9">JMPR</text>
<text x="374.7" y="78.1">2</text>
<text x="77.1" y="88.5">0402</text>
<text x="77.6" y="86.5">10%</text>
<text x="86.8" y="86.5">25V</text>
<text x="86.8" y="88.5">X7R</text>
<text x="115.9" y="88.4">SH 7</text>
<text x="134.6" y="89.5">GBE_CLK100N</text>
<text x="134.6" y="87">GBE_CLK100P</text>
<text x="182.8" y="87.3">AF1</text>
<text x="182.8" y="89.8">AF3</text>
<text x="189.2" y="88.6">GBE_CLK100P</text>
<text x="269.9" y="88.6">RSVD69</text>
<text x="280.7" y="87.3">L25</text>
<text x="280.7" y="89.8">M25</text>
<text x="299.7" y="89.5">RSVD70</text>
<text x="299.7" y="87">RSVD69</text>
<text x="345.4" y="89.8">0603</text>
<text x="348.2" y="87.3">0</text>
<text x="350.5" y="84.5">1</text>
<text x="355.3" y="87.3">JMPR</text>
<text x="357" y="84.5">2</text>
<text x="58.4" y="93.3">2</text>
<text x="61.2" y="91.3">4700PF</text>
<text x="63.5" y="93.3">2</text>
<text x="72.3" y="91.3">C65</text>
<text x="72.5" y="93.3">1</text>
<text x="94" y="93.3">2</text>
<text x="115.9" y="90.9">SH 7</text>
<text x="134.6" y="94.6">GBE_SMBDAT</text>
<text x="182.8" y="94.9">U11</text>
<text x="189.2" y="91.2">GBE_CLK100N</text>
<text x="269.9" y="91.2">RSVD70</text>
<text x="280.7" y="94.9">T3</text>
<text x="348" y="94.6">PHY_I2C_CLK</text>
<text x="61.8" y="98.7">0402</text>
<text x="62.3" y="96.7">10%</text>
<text x="71.5" y="96.7">25V</text>
<text x="71.6" y="98.7">X7R</text>
<text x="76.5" y="101.5">4700PF</text>
<text x="87.6" y="101.5">C64</text>
<text x="111.7" y="98.5">SH 8,19</text>
<text x="113" y="96">SH 8,19</text>
<text x="114.8" y="101.1">SH 19</text>
<text x="134.6" y="99.7">GBE_SMBALRT_N</text>
<text x="134.6" y="97.2">GBE_SMBCLK</text>
<text x="182.8" y="100">U12</text>
<text x="182.9" y="97.4">Y12</text>
<text x="189.2" y="96.3">GBE_SMBDAT</text>
<text x="189.2" y="98.8">GBE_SMBCLK</text>
<text x="189.2" y="101.3">GBE_SMBALRT_N</text>
<text x="261.5" y="98.8">SFP0_I2C_DATA</text>
<text x="263.1" y="96.3">SFP0_I2C_CLK</text>
<text x="280.7" y="97.4">U2</text>
<text x="348" y="97.2">PHY_I2C_DATA</text>
<text x="364.7" y="96.7">OUT</text>
<text x="374.6" y="96">SH 29</text>
<text x="374.6" y="98.5">SH 29</text>
<text x="58.4" y="103.5">3</text>
<text x="77.6" y="106.8">10%</text>
<text x="78.7" y="103.5">2</text>
<text x="86.8" y="106.8">25V</text>
<text x="87.7" y="103.5">1</text>
<text x="94" y="103.5">3</text>
<text x="114.8" y="106.2">SH 19</text>
<text x="134.6" y="107.3">EP_SMBCLK</text>
<text x="134.6" y="104.8">EP_SMBDAT</text>
<text x="182.6" y="105">M12</text>
<text x="182.9" y="107.6">B13</text>
<text x="189.2" y="106.4">EP_SMBDAT</text>
<text x="261.5" y="106.4">SFP1_I2C_DATA</text>
<text x="263.1" y="103.9">SFP1_I2C_CLK</text>
<text x="280.7" y="105">Y8</text>
<text x="280.7" y="102.5">N2</text>
<text x="348" y="104.8">PHY_RESET_N</text>
<text x="364.7" y="106.9">OUT</text>
<text x="374.6" y="106.2">SH 29</text>
<text x="77.1" y="108.8">0402</text>
<text x="86.8" y="108.8">X7R</text>
<text x="114.8" y="108.7">SH 19</text>
<text x="114.8" y="111.2">SH 19</text>
<text x="134.6" y="109.9">EP_SMBALRT_N</text>
<text x="182.8" y="110.1">C12</text>
<text x="189.2" y="111.5">EP_SMBALRT_N</text>
<text x="189.2" y="109">EP_SMBCLK</text>
<text x="263.1" y="111.5">SFP2_I2C_CLK</text>
<text x="280.7" y="110.1">R8</text>
<text x="280.7" y="112.7">U8</text>
<text x="337.8" y="111.1">VCC12_PS</text>
<text x="349.3" y="113.7">VCC5_PWR</text>
<text x="183.7" y="117.7">M3</text>
<text x="189.2" y="119.1">SRDS0_SD</text>
<text x="261.5" y="114">SFP2_I2C_DATA</text>
<text x="263.1" y="119.1">SFP3_I2C_CLK</text>
<text x="280.7" y="117.7">L2</text>
<text x="356.9" y="118.7">VCC3P3_PWR</text>
<text x="128.3" y="125.1">GBE_SRDS_3_SIG_DET</text>
<text x="128.3" y="122.6">GBE_SRDS_2_SIG_DET</text>
<text x="128.3" y="120">GBE_SRDS_1_SIG_DET</text>
<text x="128.3" y="121.3">GBE_SRDS_0_SIG_DET</text>
<text x="183.7" y="125.4">M9</text>
<text x="184" y="120.3">C6</text>
<text x="184.2" y="122.8">F3</text>
<text x="189.2" y="124.2">SRDS2_SD</text>
<text x="189.2" y="121.7">SRDS1_SD</text>
<text x="261.5" y="121.7">SFP3_I2C_DATA</text>
<text x="280.7" y="125.4">Y9</text>
<text x="280.7" y="120.3">N4</text>
<text x="323.9" y="122.3">J13</text>
<text x="369.6" y="122.6">VCC1P8_PWR</text>
<text x="384.8" y="123.8">VCC1P05_PWR</text>
<text x="26" y="130.4">1</text>
<text x="29.2" y="128.4">R129</text>
<text x="29.5" y="130.9">10.0K</text>
<text x="42.5" y="130.4">1</text>
<text x="45.7" y="128.4">R259</text>
<text x="45.7" y="126.1">DNI</text>
<text x="46" y="130.9">10.0K</text>
<text x="57.8" y="130.4">1</text>
<text x="61" y="128.4">R267</text>
<text x="61" y="126.1">DNI</text>
<text x="61.2" y="130.9">10.0K</text>
<text x="73" y="130.4">1</text>
<text x="76.2" y="128.4">R123</text>
<text x="76.2" y="126.1">DNI</text>
<text x="76.5" y="130.9">10.0K</text>
<text x="88.2" y="130.4">1</text>
<text x="91.4" y="128.4">R124</text>
<text x="91.7" y="130.9">10.0K</text>
<text x="99.1" y="131.2">DNI</text>
<text x="114.8" y="131.6">SH 31</text>
<text x="135.9" y="130.2">GBE_EE_DI</text>
<text x="184" y="130.4">D5</text>
<text x="189.2" y="126.7">SRDS3_SD</text>
<text x="189.2" y="131.8">GBE_EE_DI</text>
<text x="263.8" y="129.3">GBE0_SWDP1</text>
<text x="263.8" y="126.7">GBE0_SWDP0</text>
<text x="269.9" y="131.8">RSVD83</text>
<text x="280.7" y="130.4">J1</text>
<text x="280.7" y="127.9">M8</text>
<text x="323.9" y="126.7">1</text>
<text x="323.9" y="129.3">3</text>
<text x="323.9" y="131.8">5</text>
<text x="332.8" y="126.7">2</text>
<text x="332.8" y="129.3">4</text>
<text x="332.8" y="131.8">6</text>
<text x="391.6" y="130.2">VCC1P0_PWR</text>
<text x="26.2" y="134.9">2</text>
<text x="29.2" y="136">0402</text>
<text x="29.2" y="133.5">1%</text>
<text x="42.7" y="134.9">2</text>
<text x="45.7" y="136">0402</text>
<text x="45.7" y="133.5">1%</text>
<text x="57.9" y="134.9">2</text>
<text x="61" y="136">0402</text>
<text x="61" y="133.5">1%</text>
<text x="73.2" y="134.9">2</text>
<text x="76.2" y="136">0402</text>
<text x="76.2" y="133.5">1%</text>
<text x="88.4" y="134.9">2</text>
<text x="91.4" y="136">0402</text>
<text x="91.4" y="133.5">1%</text>
<text x="114.8" y="136.6">SH 31</text>
<text x="114.8" y="134.1">SH 31</text>
<text x="135.9" y="137.8">GBE_EE_CS_N</text>
<text x="135.9" y="135.3">GBE_EE_SK</text>
<text x="135.9" y="132.7">GBE_EE_DO</text>
<text x="183.3" y="135.5">J10</text>
<text x="184.2" y="133">F8</text>
<text x="189.2" y="134.4">GBE_EE_DO</text>
<text x="189.2" y="136.9">GBE_EE_SK</text>
<text x="269.9" y="134.4">RSVD84</text>
<text x="280.7" y="133">H6</text>
<text x="323.9" y="134.4">7</text>
<text x="323.9" y="136.9">9</text>
<text x="331.7" y="136.9">10</text>
<text x="332.8" y="134.4">8</text>
<text x="114.8" y="139.2">SH 31</text>
<text x="135.9" y="142.9">GBE_WAKE_N</text>
<text x="182.8" y="143.1">H12</text>
<text x="182.8" y="138.1">R12</text>
<text x="189.2" y="139.4">GBE_EE_CS_N</text>
<text x="263.8" y="142">GBE1_SWDP1</text>
<text x="263.8" y="139.4">GBE1_SWDP0</text>
<text x="280.7" y="143.1">F5</text>
<text x="280.7" y="140.6">J3</text>
<text x="280.7" y="138.1">R2</text>
<text x="323.9" y="139.4">11</text>
<text x="323.9" y="142">13</text>
<text x="331.7" y="139.4">12</text>
<text x="331.7" y="142">14</text>
<text x="88.9" y="148">R260</text>
<text x="114.8" y="146.8">SH 25</text>
<text x="135.9" y="145.4">GBE_AUX_PWR_AVAIL</text>
<text x="184.1" y="145.7">B7</text>
<text x="189.2" y="147.1">GBE_AUX_PWR_AVAIL</text>
<text x="189.2" y="144.5">GBE_WAKE_N</text>
<text x="269.9" y="147.1">RSVD86</text>
<text x="269.9" y="144.5">RSVD85</text>
<text x="280.7" y="145.7">H8</text>
<text x="323.9" y="144.5">15</text>
<text x="323.9" y="147.1">17</text>
<text x="323.9" y="149.6">19</text>
<text x="331.7" y="144.5">16</text>
<text x="331.7" y="147.1">18</text>
<text x="331.7" y="149.6">20</text>
<text x="23.3" y="151.9">SH 25</text>
<text x="43.2" y="150.5">GBE_AUX_PWROK</text>
<text x="83.8" y="155.8">0402</text>
<text x="86.5" y="153.3">0</text>
<text x="88.9" y="150.5">1</text>
<text x="93.6" y="153.3">JMPR</text>
<text x="95.3" y="150.5">2</text>
<text x="135.9" y="155.6">EP_MAIN_PWROK_R</text>
<text x="135.9" y="150.5">GBE_AUX_PWROK_R</text>
<text x="184.1" y="150.8">K8</text>
<text x="184.3" y="155.8">L5</text>
<text x="189.2" y="152.1">GBE_AUX_PWR_OK</text>
<text x="263.8" y="154.7">GBE2_SWDP1</text>
<text x="263.8" y="152.1">GBE2_SWDP0</text>
<text x="280.7" y="155.8">Y14</text>
<text x="280.7" y="153.3">G4</text>
<text x="280.7" y="150.8">R6</text>
<text x="322.6" y="152.5">10X2 VERTICAL</text>
<text x="322.6" y="155.1">TH-2MM</text>
<text x="83.8" y="160.7">DNI R261</text>
<text x="135.9" y="160.7">CRU_CLK100P</text>
<text x="183.3" y="160.9">J25</text>
<text x="189.2" y="157.2">EP_MAIN_PWR_OK</text>
<text x="269.9" y="159.8">RSVD88</text>
<text x="269.9" y="157.2">RSVD87</text>
<text x="280.7" y="158.4">R14</text>
<text x="23.3" y="164.6">SH 25</text>
<text x="43.2" y="163.2">EP_MAIN_PWROK</text>
<text x="86.5" y="166">0</text>
<text x="88.9" y="163.2">1</text>
<text x="93.6" y="166">JMPR</text>
<text x="95.3" y="163.2">2</text>
<text x="115.9" y="164.6">SH 7</text>
<text x="115.9" y="162">SH 7</text>
<text x="135.9" y="163.2">CRU_CLK100N</text>
<text x="183.3" y="163.5">J22</text>
<text x="189.2" y="162.3">CRU_CLK100P</text>
<text x="189.2" y="164.8">CRU_CLK100N</text>
<text x="263.8" y="167.4">GBE3_SWDP1</text>
<text x="263.8" y="164.8">GBE3_SWDP0</text>
<text x="280.7" y="166">H10</text>
<text x="280.7" y="163.5">R4</text>
<text x="83.8" y="168.5">0402</text>
<text x="88.9" y="173.4">R122</text>
<text x="135.9" y="173.4">EP_CRU_EN_R</text>
<text x="135.9" y="168.3">PCIE_EP_RST_N</text>
<text x="183" y="168.5">F10</text>
<text x="183.2" y="173.6">L12</text>
<text x="189.2" y="169.9">PCIE_EP_RST_N</text>
<text x="269.9" y="172.5">RSVD90</text>
<text x="269.9" y="169.9">RSVD89</text>
<text x="280.7" y="171.1">L15</text>
<text x="280.7" y="168.5">J15</text>
<text x="17.4" y="177.3">SH 19,24,25</text>
<text x="43.2" y="175.9">EP_PWROK</text>
<text x="86.5" y="178.7">0</text>
<text x="88.9" y="175.9">1</text>
<text x="93.6" y="178.7">JMPR</text>
<text x="95.3" y="175.9">2</text>
<text x="125.7" y="179.7">DESIGN NOTE:</text>
<text x="184" y="178.7">C9</text>
<text x="189.2" y="175">EP_CRU_EN</text>
<text x="267.2" y="177.5">GBE0_LED</text>
<text x="280.7" y="178.7">R11</text>
<text x="280.7" y="176.2">N6</text>
<text x="322.6" y="178.4">GBE_LED1_0</text>
<text x="322.6" y="175.9">GBE_LED0_0</text>
<text x="339.3" y="178">OUT</text>
<text x="349.3" y="179.8">SH 18</text>
<text x="349.3" y="177.3">SH 18</text>
<text x="358.1" y="177.2">CAD NOTE:</text>
<text x="360.7" y="179.7">THESE RESISTORS MUST BE</text>
<text x="83.8" y="181.2">0402</text>
<text x="129.5" y="182.2">GBE EE CLOCK</text>
<text x="129.5" y="184.8">OPERATES AT 2MHZ</text>
<text x="182.9" y="183.8">B11</text>
<text x="182.9" y="181.2">E11</text>
<text x="189.2" y="185.2">RSVD81</text>
<text x="189.2" y="182.6">RSVD80</text>
<text x="189.2" y="180.1">RSVD79</text>
<text x="267.2" y="185.2">GBE3_LED</text>
<text x="267.2" y="180.1">GBE1_LED</text>
<text x="267.2" y="182.6">GBE2_LED</text>
<text x="280.7" y="183.8">U9</text>
<text x="280.7" y="181.2">E4</text>
<text x="322.6" y="183.5">GBE_LED3_0</text>
<text x="322.6" y="181">GBE_LED2_0</text>
<text x="339.3" y="180.5">OUT</text>
<text x="339.3" y="185.6">OUT</text>
<text x="339.3" y="183.1">OUT</text>
<text x="349.3" y="182.4">SH 18</text>
<text x="349.3" y="184.9">SH 18</text>
<text x="360.7" y="182.2">ACCESSIBLE FOR PROBING.</text>
<text x="23.3" y="190">SH 24</text>
<text x="43.2" y="188.6">PCIE_RESET_BUF1_PCH_N</text>
<text x="86.5" y="191.4">0</text>
<text x="88.9" y="188.6">1</text>
<text x="88.9" y="186.1">R265</text>
<text x="93.6" y="191.4">JMPR</text>
<text x="95.3" y="188.6">2</text>
<text x="184.1" y="186.3">E9</text>
<text x="189.2" y="187.7">RSVD82</text>
<text x="269.9" y="190.2">RSVD63</text>
<text x="280.7" y="191.4">AB8</text>
<text x="280.7" y="188.9">AE8</text>
<text x="328.9" y="188.6">RSVD63</text>
<text x="355.6" y="191.1">RSVD64</text>
<text x="365.8" y="186.1">DNI R115</text>
<text x="368.5" y="191.4">0</text>
<text x="370.8" y="188.6">1</text>
<text x="375.6" y="191.4">JMPR</text>
<text x="377.3" y="188.6">2</text>
<text x="83.8" y="193.9">0402</text>
<text x="263.1" y="197.9">GBE_VREF1P8</text>
<text x="269.9" y="192.8">RSVD64</text>
<text x="280.7" y="196.5">AE11</text>
<text x="365.8" y="193.9">0603</text>
<text x="384.8" y="193.7">DNI R118</text>
<text x="389.9" y="196.2">1</text>
<text x="396.3" y="196.2">2</text>
<text x="23.3" y="202.7">SH 25</text>
<text x="43.2" y="201.3">EP_CRU_EN</text>
<text x="88.9" y="201.3">1</text>
<text x="88.9" y="198.8">R125</text>
<text x="95.3" y="201.3">2</text>
<text x="264" y="202.9">GBE_IRCOMP</text>
<text x="280.7" y="201.6">AG8</text>
<text x="331.5" y="203.8">R256</text>
<text x="384.8" y="201.6">0603</text>
<text x="387.5" y="199">0</text>
<text x="394.6" y="199">JMPR</text>
<text x="83.8" y="206.6">0402</text>
<text x="86.5" y="204.1">0</text>
<text x="93.6" y="204.1">JMPR</text>
<text x="137.2" y="209.9">DNI</text>
<text x="309.9" y="206.4">GBE_IRCOMP</text>
<text x="329.1" y="209.2">0</text>
<text x="331.5" y="206.4">1</text>
<text x="336.2" y="209.2">JMPR</text>
<text x="337.9" y="206.4">2</text>
<text x="140.3" y="213">1</text>
<text x="143.5" y="211">R137</text>
<text x="143.8" y="213.5">10.0K</text>
<text x="188" y="214.8">CAVE CREEK</text>
<text x="188" y="211.7">BGA942</text>
<text x="309.4" y="215">C290</text>
<text x="325.9" y="215">C79</text>
<text x="326.4" y="211.7">0603</text>
<text x="140.5" y="217.4">2</text>
<text x="143.5" y="218.6">0402</text>
<text x="143.5" y="216">1%</text>
<text x="304.9" y="216.5">1</text>
<text x="309.4" y="217.3">1.0uF</text>
<text x="309.6" y="219.3">6.3V</text>
<text x="309.6" y="221.6">20%</text>
<text x="321.4" y="216.5">1</text>
<text x="325.9" y="217.3">22UF</text>
<text x="326.1" y="219.3">6.3V</text>
<text x="326.1" y="221.6">20%</text>
<text x="339.1" y="221.6">* PLACE THESE PARTS NEAR PCH</text>
<text x="342.9" y="217.8">CAD NOTE:</text>
<text x="91.9" y="225.5">SH 31</text>
<text x="111.8" y="224.2">SPI_FLASH_DI</text>
<text x="232.4" y="227.5">R255</text>
<text x="305.3" y="223.8">2</text>
<text x="309.6" y="225.9">0402</text>
<text x="309.6" y="223.7">X5R</text>
<text x="321.8" y="223.8">2</text>
<text x="326.1" y="225.9">0805</text>
<text x="326.1" y="223.7">X5R</text>
<text x="339.1" y="224.2">* PLACE THIS SIGNAL AWAY FROM THE</text>
<text x="340.4" y="226.7">OTHERS AT LEAST 10 MILS TO 15 MILS</text>
<text x="91.9" y="230.6">SH 31</text>
<text x="111.8" y="229.2">SPI_FLASH_DO</text>
<text x="229.2" y="229.5">1</text>
<text x="229.4" y="233.9">2</text>
<text x="232.4" y="232.5">1%</text>
<text x="232.7" y="230">10.5K</text>
<text x="91.9" y="235.7">SH 31</text>
<text x="111.8" y="239.4">SPI_FLASH_CS_N</text>
<text x="111.8" y="234.3">SPI_FLASH_SK</text>
<text x="232.4" y="235.1">0402</text>
<text x="256.5" y="239.4">PCH_GBE_IRCOMP</text>
<text x="91.9" y="240.8">SH 31</text>
<text x="237.5" y="243.2">CAD NOTE:</text>
<text x="237.5" y="247">* PLACE THIS RESISTOR NEAR PCH</text>
<text x="309.9" y="270.9">DATE</text>
<text x="365.3" y="270.7">SHEET</text>
<text x="386.3" y="270.7">of</text>
</g>
<text font-size="1.8" x="227.8" y="207.2">2 OF 12</text>
<g font-size="1.4">
<text x="308.6" y="234.3">Prepared For:</text>
<text x="359.9" y="234.3">Prepared By:</text>
<text x="308.6" y="252.3">TITLE</text>
<text x="309.1" y="259.2">SIZE</text>
<text x="319.3" y="259.2">DWG NO</text>
<text x="396.2" y="259.2">REV</text>
</g>
</svg>
